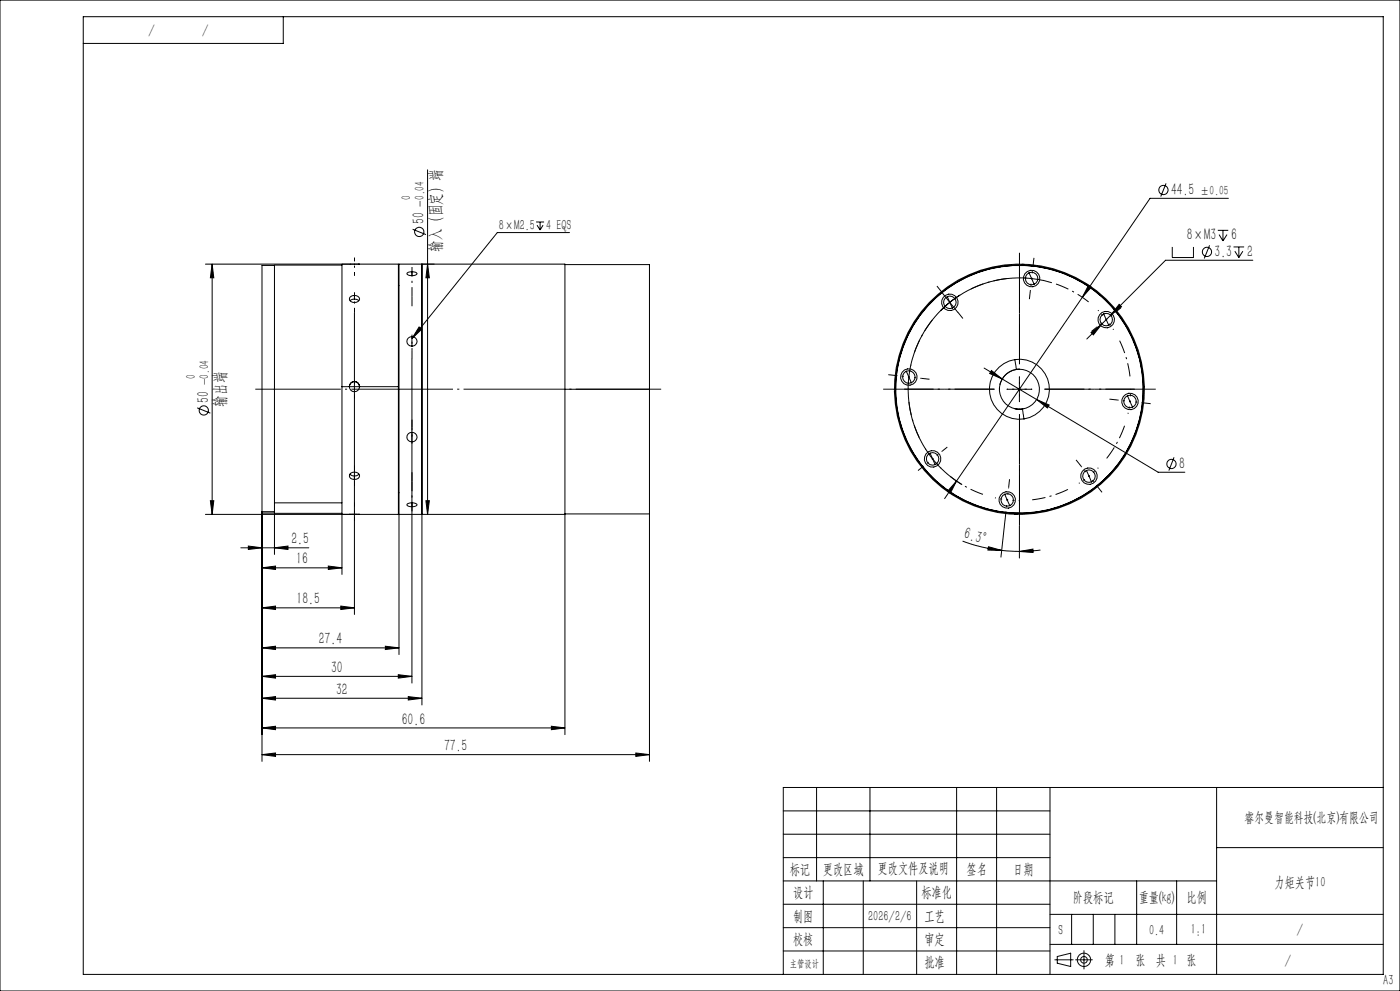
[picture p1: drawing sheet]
<svg xmlns="http://www.w3.org/2000/svg" width="420mm" height="297mm" viewBox="0 0 420 297" stroke-linecap="round" stroke-linejoin="round" font-family="sans-serif">
<g fill="none" stroke="#000" stroke-width=".3">
<path d="M0 0h420v297h-420zM25 5h390v287h-390zM85 5v8h-60M128.3 50.9v103.3M349.8 55l-1.6 3.9M368.5 59.4h-23.5l-58.1 84.8M61.6 79.2h57.9M63.6 79.2v75M63.6 79.2l.5 4.1h-1zM82.3 79.5v71.2M82.3 79.5l-3.7 .1v73.7M82.3 79.4h20.3"/>
<path d="M102.6 79.2v36.7M105.1 79.2h2.5M107.9 79.2h-.4M119.5 79.2v36.7M123.8 68.7l4 1.6M126.6 79.2v132.1M128.3 79.2l.5 4.1h-1zM160.8 66.5h2.4M161.1 67.5l.9 1.4M162 66.5v2.4M162.9 67.5l-.9 1.4M169.5 79.3h25.3v37.4"/>
<path d="M170.9 69.7h-21.7l-25.6 31.8M306.6 79.2h.7M351.7 74v3.2h6.3v-3.2M362.9 73.5l-1.6 4M365.3 69h3.2M365.7 70.3l1.2 1.9M366.9 69v3.2M368.1 70.3l-1.2 1.9M370.1 74h3.1M370.5 75.3l1.2 1.9M371.7 74v3.2M372.9 75.3l-1.2 1.9"/>
<path d="M375.8 78h-26.1l-19.1 19.1M104.9 89.2a1.76 1.76 0 0 1 3 .4 1.64 1.64 0 0 1-1.6 1.1 1.64 1.64 0 0 1-1.5-1.1zM106.3 93.8v90.3M106.3 89.6l1.3 .5M106.3 89.6l-.6 .1-.6 .4M106.3 88.5v1.1M119.5 85.6h.2M123.6 81.5a1.43 1.43 0 0 1 1.5 .5 1.51 1.51 0 0 1-1.5 .6M123.6 81.5a1.32 1.32 0 0 0-1.5 .5 1.39 1.39 0 0 0 1.5 .6M123.6 81.5v1.1M125.7 98l.8 .6-2.9 2.9zM282.6 87.7l2.3 2.9"/>
<path d="M284.2 88.9a1.87 1.87 0 0 0-1 2.5 1.87 1.87 0 0 0 2.5 .9M284.2 88.9a1.87 1.87 0 0 1 2.5 .9 1.87 1.87 0 0 1-1 2.5M284.2 88.9l.7 1.7M284.9 90.6l-2.7 2.5M284.9 90.6l.8 1.7M284.9 90.6l2.4 3M288 88.4l-3.1 2.2M308.7 81.8a1.87 1.87 0 0 0-.9 2.4 1.87 1.87 0 0 0 2.4 1M308.7 81.8a1.87 1.87 0 0 1 2.5 .9 1.87 1.87 0 0 1-1 2.5M308.7 81.8l1.5 3.4M315.6 84.7a33.4 33.4 0 0 0-40.3 18.4 33.4 33.4 0 0 0 13.3 42.2M326.6 85.5l.8 .5-2.7 3.1z"/>
<path d="M327.3 99.7l3.3-2.6-2.6 3.3zM330.6 97.1l-4.6 4.5M331.1 94.1a1.87 1.87 0 0 0-.9 2.5 1.87 1.87 0 0 0 2.4 .9M331.1 94.1a1.87 1.87 0 0 1 2.5 .9 1.87 1.87 0 0 1-1 2.5M331.1 94.1l1.5 3.4M335.7 91.2l.7 .7-3.2 2.6zM102.6 115.9v56.3M102.6 115.9h16.9M104.8 115.9a1.53 1.53 0 0 0 1.5 1.5 1.53 1.53 0 0 0 1.6-1.5M104.8 115.9a1.53 1.53 0 0 1 1.5-1.6 1.53 1.53 0 0 1 1.6 1.6M104.8 115.9a1.53 1.53 0 0 1 1.5-1.5 1.53 1.53 0 0 1 1.6 1.5M119.5 115.9v38.3h-57.9"/>
<path d="M119.5 116.7h.2M123.6 100.9a1.43 1.43 0 0 1 1.5 1.4 1.43 1.43 0 0 1-1.5 1.4M123.6 100.9a1.43 1.43 0 0 0-1.5 1.4 1.43 1.43 0 0 0 1.5 1.4M123.6 100.9v2.8M123.6 107.5v97.2M169.5 116.7h25.3M194.8 116.7v37.3M271.9 111.3a1.89 1.89 0 0 1 2.5 .9 1.89 1.89 0 0 1-1 2.5M271.9 111.3a1.89 1.89 0 0 0-1 2.4 1.89 1.89 0 0 0 2.5 1M271.9 111.3l1.5 3.4M295.2 110.3l5.5 3.3M297.4 111.1l3.3 2.5-3.8-1.7z"/>
<path d="M299.8 116.3v.4M300.7 113.6l10.3 6.1M302.1 116.7h7.5M304.4 107.8a9 9 0 0 0-7.5 10.2 9 9 0 0 0 10.3 7.6M304.4 107.8a9 9 0 0 1 10.3 7.5 9 9 0 0 1-7.5 10.3M304.4 107.8l.5 2.9M304.9 110.7a6 6 0 0 0-5.1 6.4 6 6 0 0 0 6 5.6M305.8 110.7a5.9 5.9 0 0 0-5.8 4.7M305.8 110.7h-1M305.8 110.7a6 6 0 0 1 6 5.5 6 6 0 0 1-5.1 6.4M305.8 110.7h-.9M305.8 112.9v7.5"/>
<path d="M311 119.7l3.7 1.7-.5 .9zM311 119.7l36.5 21.8h8M338.2 118.6a1.87 1.87 0 0 0-.9 2.5 1.87 1.87 0 0 0 2.5 .9M338.2 118.6a1.87 1.87 0 0 1 2.5 1 1.87 1.87 0 0 1-.9 2.4M338.2 118.6l1.6 3.4M59.2 122.2l3.9 1.6M279 135.8a1.87 1.87 0 0 0-.9 2.5 1.87 1.87 0 0 0 2.4 .9M279 135.8a1.87 1.87 0 0 1 2.5 1 1.87 1.87 0 0 1-1 2.4M279 135.8l1.5 3.4M304.4 122.5l1.4 .2M306.7 122.6l.5 3M306.7 122.6l-.9 .1"/>
<path d="M306.9 122.6l-1.1 .1M352.2 137.1l-1.5 3.9M63.1 150.1h1l-.5 4.1zM78.6 153.8h3.7M78.6 153.3h3.7v12.9M78.6 153.3v74.9M82.3 150.7v3.1h20.3M82.3 150.7h20.3M105 142.1a1.87 1.87 0 0 0 2.7 0M105.1 154.2h-.3h3.1h-.3M105.2 141.8a1.66 1.66 0 0 1 2.7 .8 1.64 1.64 0 0 1-1.6 1.1 1.64 1.64 0 0 1-1.5-1.1zM119.5 147.7h.2"/>
<path d="M119.7 154.2v-75h49.8v75M119.7 154.2h49.8M119.7 154.2v42M122.2 151.1l1.4-.4a1.59 1.59 0 0 1 1.5 .6 2.37 2.37 0 0 1-3 0zM127.8 150.1h1l-.5 4.1zM169.5 154h25.3M169.5 154.2v66M194.8 154v74.2M286.9 144.2l-1.8 3.6-.9-.5zM286.9 144.2l-3.5 5.2M301.4 148.1a1.87 1.87 0 0 0-.9 2.5 1.87 1.87 0 0 0 2.4 .9M301.4 148.1a1.87 1.87 0 0 1 2.5 1 1.87 1.87 0 0 1-1 2.4"/>
<path d="M301.4 148.1l1.5 3.4M301.5 156l-1.2 11M304.4 154.1h.7M305.8 157.5v9.7M325.9 141a1.87 1.87 0 0 1 2.5 1 1.87 1.87 0 0 1-1 2.4M325.9 141a1.87 1.87 0 0 0-.9 2.5 1.87 1.87 0 0 0 2.4 .9M325.9 141l1.5 3.4M72.2 164.2h20.4M74.5 163.7l4.1 .5-4.1 .5zM78.6 170.2l4.1-.6v1.1zM78.6 170.2h24M82.3 164.2l4.1-.5v1z"/>
<path d="M98.5 169.6l4.1 .6-4.1 .5zM288.8 162.2l5.7 1.7 6 1.1M296.5 163.9l4 1.1-4.1-.2zM300.5 165l5.3 .3M305.8 165.3l4.1-.7v1zM312.1 164.8l-6.3 .5M78.6 194.2l4.1-.5v1zM78.6 182.2l4.1-.6v1.1zM78.6 194.2h41.1M78.6 182.2h27.7M102.2 181.6l4.1 .6-4.1 .5zM115.6 193.7l4.1 .5-4.1 .5z"/>
<path d="M78.6 218.2l4.1-.5v1zM78.6 202.7l4.1-.5v1zM78.6 209.3l4.1-.5v1zM78.6 218.2h90.9M78.6 202.7h45M78.6 209.3h48M119.5 202.2l4.1 .5-4.1 .5zM122.5 208.8l4.1 .5-4.1 .5zM165.4 217.7l4.1 .5-4.1 .5zM78.6 226.2l4.1-.5v1zM78.6 226.2h116.2M190.7 225.7l4.1 .5-4.1 .5z"/>
<path d="M245 236v28M261 236v28M287 236v56M299 236v56M315 236v56M365 236v56M415 236h-180v56M235 257h80M235 250h80M235 243h80M365 254h50M235 264h130"/>
<path d="M235 278h80M235 271h80M247 264v28M259 264v28M275 264v28M315 274h100M321.5 274v9M328 274v9M334.5 274v9M341 264v19M353 264v19M235 285h80"/>
<path d="M315 283h100"/>
<circle cx="349" cy="56.9" r="1.4"/>
<circle cx="125.8" cy="69.5" r="1.39"/>
<circle cx="362.1" cy="75.5" r="1.38"/>
<circle cx="284.9" cy="90.6" r="2.48"/>
<circle cx="309.5" cy="83.5" r="2.47"/>
<circle cx="331.9" cy="95.8" r="2.48"/>
<circle cx="272.7" cy="113" r="2.47"/>
<circle cx="305.8" cy="116.7" r="37.5"/>
<circle cx="305.8" cy="116.7" r="37.1"/>
<circle cx="305.8" cy="116.6" r="37.2"/>
<circle cx="61.1" cy="123" r="1.38"/>
<circle cx="123.6" cy="131" r="1.47"/>
<circle cx="279.8" cy="137.5" r="2.47"/>
<circle cx="339" cy="120.3" r="2.48"/>
<circle cx="351.4" cy="139.1" r="1.38"/>
<circle cx="302.2" cy="149.8" r="2.48"/>
<circle cx="326.7" cy="142.7" r="2.47"/>
</g>
<g fill="none" stroke="#000" stroke-width=".3" stroke-dasharray="30.5 1.3 .6 1.3" stroke-dashoffset="30.2" stroke-linecap="butt">
<path d="M309.5 83.5l-3.7-.2M309.5 83.5l3.7 .6M309.5 83.5l.4-3.8M309.5 83.5l-.4 3.7M331.9 95.8l-2.5-2.8M331.9 95.8l2.2 3M331.9 95.8l2.9-2.4M331.9 95.8l-2.9 2.3M272.7 113l-.2 3.7M272.7 113l.6-3.7M272.7 113l-3.8-.4M272.7 113l3.7 .4"/>
<path d="M305.8 116.6v-3.7M305.8 116.6h-3.7M305.8 116.6v3.8M305.8 116.6h3.8M279.8 137.5l2.5 2.8M279.8 137.5l-2.2-3M279.8 137.5l-2.9 2.4M279.8 137.5l2.9-2.3M339 120.3l.2-3.7M339 120.3l-.6 3.7M339 120.3l3.7 .4M339 120.3l-3.7-.4"/>
<path d="M302.2 149.8l3.7 .2M302.2 149.8l-3.7-.6M302.2 149.8l-.4 3.7M302.2 149.8l.4-3.7M326.7 142.7l2.8-2.5M326.7 142.7l-3 2.2M326.7 142.7l2.4 2.9M326.7 142.7l-2.3-2.9"/>
</g>
<path d="M279.7 95.9l-2.9 4.3-2.5 5.5M302 83.5l-5.1 1-5.6 2.1M326.6 90.5l-4.3-2.9-5.5-2.5M339 112.8l-1-5.1-2.1-5.6M272.7 120.5l1 5 2.1 5.7M332 137.4l2.9-4.3 2.5-5.5M285.1 142.8l4.3 2.9 5.5 2.5M309.7 149.8l5-1 5.7-2.1" fill="none" stroke="#000" stroke-width=".3" stroke-dasharray="30.5 1.3 .6 1.3" stroke-dashoffset="26.5" stroke-linecap="butt"/>
<g fill="none" stroke="#0a0605" stroke-width=".3">
<path d="M316.4 287.7h5.5M317.2 286.7l4-1v4l-4-1zM322.7 287.7h5M325.2 284.9v5.5"/>
<circle cx="325.2" cy="287.7" r="1.01"/>
<circle cx="325.2" cy="287.7" r="2"/>
</g>
<path d="M298.3 116.6h-33.3M305.8 109.1v-33.3M313.3 116.6h33.4M305.8 124.1v33.4" fill="none" stroke="#000" stroke-width=".3" stroke-dasharray="30.5 1.3 .6 1.3" stroke-dashoffset="15.4" stroke-linecap="butt"/>
<g fill="none" stroke="#000" stroke-width=".3" stroke-dasharray="30.5 1.3 .6 1.3" stroke-linecap="butt">
<path d="M309.9 79.7l.3-2.4M123.6 88.9v2.9M282.6 87.7l-1.5-2M287.3 93.5l1.6 2M309.1 87.2l-.3 2.5M329 98.1l-1.5 1.2M334.8 93.4l1.5-1.1M123.6 105.2v2.3M268.9 112.6l-2.4-.3M276.4 113.4l2.5 .3M335.3 119.9l-2.5-.3M123.6 128.1v-2.3"/>
<path d="M276.9 139.9l-1.5 1.1M282.7 135.2l1.5-1.2M324.4 139.8l-1.6-2M342.7 120.7l2.5 .3M123.6 144.4v-2.9M301.8 153.5l-.3 2.5M302.6 146.1l.3-2.5M329.1 145.6l1.5 1.9"/>
</g>
<path d="M298.3 116.6h-27M305.8 109.1v-27M313.3 116.6h27.1M305.8 124.1v27.1" fill="none" stroke="#000" stroke-width=".3" stroke-dasharray="30.5 1.3 .6 1.3" stroke-dashoffset="18.5" stroke-linecap="butt"/>
<path d="M106.3 82.7v-5.5M106.3 113.9v5.5M106.3 150.6v5.5" fill="none" stroke="#000" stroke-width=".3" stroke-dasharray="30.5 1.3 .6 1.3" stroke-dashoffset="29.3" stroke-linecap="butt"/>
<path d="M106.3 93.7v-6.1M106.3 139.5v6.2" fill="none" stroke="#000" stroke-width=".3" stroke-dasharray="30.5 1.3 .6 1.3" stroke-dashoffset="29" stroke-linecap="butt"/>
<path d="M123.6 105.2v-4.9M123.6 128.1v4.9" fill="none" stroke="#000" stroke-width=".3" stroke-dasharray="30.5 1.3 .6 1.3" stroke-dashoffset="29.6" stroke-linecap="butt"/>
<path d="M123.6 88.9v-8.9M123.6 144.4v8.9" fill="none" stroke="#000" stroke-width=".3" stroke-dasharray="30.5 1.3 .6 1.3" stroke-dashoffset="27.6" stroke-linecap="butt"/>
<path d="M76.6 116.6h121.7" fill="none" stroke="#000" stroke-width=".3" stroke-dasharray="30.5 1.3 .6 1.3" stroke-dashoffset="4.8" stroke-linecap="butt"/>
<g fill="#000">
<path d="M125.7 98l.8 .6-2.9 2.9z"/>
<path d="M128.3 79.2l.5 4.1h-1zM127.8 150.1h1l-.5 4.1zM63.6 79.2l.5 4.1h-1zM63.1 150.1h1l-.5 4.1z"/>
<path d="M286.9 144.2l-2.7 3.1 .9 .5zM326.6 85.5l-1.9 3.6 2.7-3.1zM327.3 99.7l.7 .7 2.6-3.3zM335.7 91.2l-2.5 3.3 3.2-2.6zM297.4 111.1l-.5 .8 3.8 1.7zM311 119.7l3.2 2.6 .5-.9z"/>
<path d="M74.5 163.7l4.1 .5-4.1 .5zM82.3 164.2l4.1-.5v1z"/>
<path d="M98.5 169.6l4.1 .6-4.1 .5zM78.6 170.2l4.1-.6v1.1zM115.6 193.7l4.1 .5-4.1 .5zM78.6 194.2l4.1-.5v1zM165.4 217.7l4.1 .5-4.1 .5zM78.6 218.2l4.1-.5v1zM190.7 225.7l4.1 .5-4.1 .5zM78.6 226.2l4.1-.5v1zM102.2 181.6l4.1 .6-4.1 .5zM78.6 182.2l4.1-.6v1.1zM119.5 202.2l4.1 .5-4.1 .5zM78.6 202.7l4.1-.5v1zM122.5 208.8l4.1 .5-4.1 .5zM78.6 209.3l4.1-.5v1z"/>
<path d="M296.5 163.9l4 1.1-4.1-.2zM305.8 165.3l4.1-.7v1z"/>
</g>
<g font-size="5">
<text x="351.3" y="58.4">44.5</text>
<text x="127.3" y="67.2" transform="rotate(-90 127.3 67.2)">50</text>
<text x="132.2" y="75.4" transform="rotate(-90 132.2 75.4)">输入（固定）端</text>
<text x="356" y="72">8×M3</text>
<text x="364.4" y="77">3.3</text>
<text x="369.4" y="72">6</text>
<text x="374.1" y="77">2</text>
<text x="62.6" y="120.7" transform="rotate(-90 62.6 120.7)">50</text>
<text x="67.6" y="121.9" transform="rotate(-90 67.6 121.9)">输出端</text>
<text x="353.7" y="140.5">8</text>
<text x="289" y="161.4" transform="rotate(15 289 161.4)">6.3°</text>
<text x="87.4" y="163.1">2.5</text>
<text x="88.8" y="169.2">16</text>
<text x="89" y="181.2">18.5</text>
<text x="95.6" y="193.2">27.4</text>
<text x="99.3" y="201.7">30</text>
<text x="100.8" y="208.3">32</text>
<text x="120.5" y="217.2">60.6</text>
<text x="133.2" y="225.2">77.5</text>
</g>
<g font-size="4.4">
<text x="46.4" y="7.7" transform="rotate(-180 46.4 7.7)">/</text>
<text x="62.6" y="7.7" transform="rotate(-180 62.6 7.7)">/</text>
<text x="149.7" y="68.8">8×M2.5</text>
<text x="163.9" y="68.8">4 EQS</text>
<text x="236.9" y="261.9">标记</text>
<text x="246.9" y="261.9">更改区域</text>
<text x="263.3" y="261.8">更改文件及说明</text>
<text x="289.9" y="261.9">签名</text>
<text x="303.9" y="261.9">日期</text>
<text x="237.9" y="268.9">设计</text>
<text x="276.4" y="268.9">标准化</text>
<text x="382.3" y="265.9">力矩关节10</text>
<text x="237.9" y="275.9">制图</text>
<text x="260.4" y="275.9">2026/2/6</text>
<text x="277.3" y="275.9">工艺</text>
<text x="321.9" y="270.4">阶段标记</text>
<text x="341.6" y="270.4">重量(kg)</text>
<text x="355.9" y="270.4">比例</text>
<text x="317.5" y="280.2">S</text>
<text x="344.7" y="280.1">0.4</text>
<text x="357.2" y="279.8">1:1</text>
<text x="389" y="279.9">/</text>
<text x="237.9" y="282.9">校核</text>
<text x="277.3" y="282.9">审定</text>
<text x="277.3" y="289.9">批准</text>
<text x="331.4" y="289.2">第 1</text>
<text x="340.6" y="289.2">张 共 1 张</text>
<text x="385.4" y="289.1">/</text>
<text x="415" y="295.2">A3</text>
</g>
<text font-size="4.2" x="373.4" y="246.3">睿尔曼智能科技(北京)有限公司</text>
<g font-size="4">
<text x="123.3" y="60" transform="rotate(-90 123.3 60)">0</text>
<text x="360.1" y="58.4">±0.05</text>
<text x="127.3" y="61.9" transform="rotate(-90 127.3 61.9)">-0.04</text>
<text x="58.6" y="113.5" transform="rotate(-90 58.6 113.5)">0</text>
<text x="62.6" y="115.5" transform="rotate(-90 62.6 115.5)">-0.04</text>
</g>
<text font-size="3.1" x="236.9" y="289.9">主管设计</text>
</svg>
